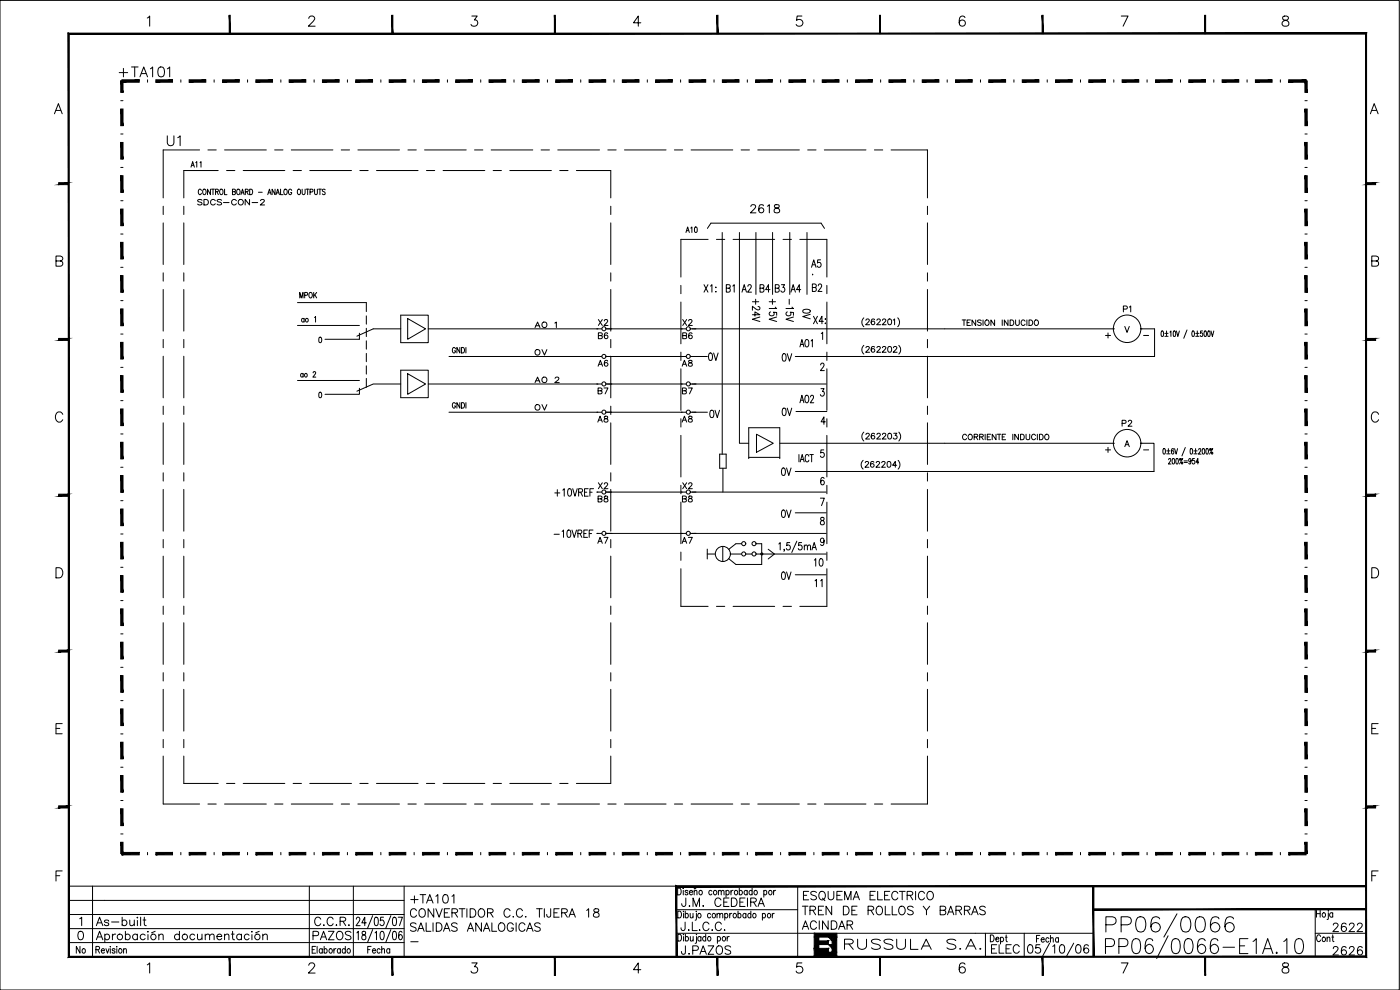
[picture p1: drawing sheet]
<svg xmlns="http://www.w3.org/2000/svg" width="420mm" height="297mm" viewBox="0 0 420 297" stroke-linecap="round" stroke-linejoin="round" font-family="sans-serif">
<!-- layer: 25 -->
<g fill="none" stroke="#000" stroke-width=".3">
<path d="M60.5 57.1a.48 .48 0 0 0-.7-.3 .48 .48 0 0 0-.3 .6v.4a.48 .48 0 0 0 .4 .6 .48 .48 0 0 0 .6-.4M61 57l.2-.2a.85 .85 0 0 1 .7 .8 .85 .85 0 0 1-.7 .8l-.4-.6zM63.2 56.8v1.6l-.9-1.6v1.6M63.5 56.8h.8M63.9 56.8v1.6M64.7 57.5l.8-.1v-.5l-.8-.1v1.6M66.2 56.8h.1a.85 .85 0 0 1 .7 .8 .85 .85 0 0 1-.7 .8 1.09 1.09 0 0 1-.1-1.6zM67.4 56.8v1.6h.7M69.8 57.5l.7-.1 .1-.5-.8-.1v1.6l.7-.1 .2-.4-.4-.4M71.2 57l.2-.2a.85 .85 0 0 1 .7 .8 .85 .85 0 0 1-.7 .8l-.4-.6zM72.3 58.4l.5-1.6 .5 1.6M73.6 57.5l.8-.1v-.5l-.8-.1v1.6"/>
<path d="M74.9 56.8a.83 .83 0 0 1 .9 .8 .83 .83 0 0 1-.9 .8zM80.3 58.4l.6-1.6 .5 1.6M82.5 56.8v1.6l-.8-1.6v1.6M82.8 58.4l.6-1.6 .5 1.6M83.1 57.9h.6M84.2 56.8v1.6h.8M85.3 57l.3-.2a.85 .85 0 0 1 .6 .8 .85 .85 0 0 1-.6 .8l-.4-.6zM87.5 57.1a.5 .5 0 0 0-.6-.3 .5 .5 0 0 0-.3 .6v.4a.51 .51 0 0 0 .5 .6 .51 .51 0 0 0 .4-.6h-.3M89.5 56.8h.1a.86 .86 0 0 1 .6 .8 .86 .86 0 0 1-.6 .8 1.09 1.09 0 0 1-.1-1.6zM90.7 56.8v1.4l.4 .2 .5-.5v-1.1M91.9 56.8h.9M92.3 56.8v1.6"/>
<path d="M93 57.6l.8-.1 .1-.6-.9-.1v1.6M94.4 56.8v1.4l.4 .2 .4-.2v-1.4M95.6 56.8h.9M96 56.8v1.6M97.6 57l-.3-.2-.6 .2 .2 .4 .6 .3v.6l-.5 .1-.3-.2M212.3 68.5l1.1-1.5h33l1 1.5M207.7 98.7h40.2M228.1 86.5l1-.2 .2-.3-.2-.5-1-.1v2.3l1.1-.3 .1-.5-.4-.4M247.1 96.4h-1.3l.9-1.5v2.2M247.6 95.7h.2zM247.7 96.9v.2zM95.8 101.2h.3a.92 .92 0 0 1 .5 .8 .92 .92 0 0 1-.5 .8l-.4-.3z"/>
<path d="M95.8 117.8a.81 .81 0 0 1 .9 .6 .81 .81 0 0 1-.5 .9l-.5-.3zM136.7 104.7a.48 .48 0 0 0-.6-.4 .48 .48 0 0 0-.3 .6v.4a.49 .49 0 0 0 .4 .6 .49 .49 0 0 0 .5-.6h-.3M138 104.3v1.6l-.9-1.6v1.6M138.5 104.3a.83 .83 0 0 1 .9 .8 .83 .83 0 0 1-.9 .8zM139.8 104.3v1.6M207.7 115.2h40.2M207.7 107h4.6M238.7 107h9.2M240.1 104.1l.6-2.2 .6 2.2M240.3 103.4h.7M241.9 102l.1-.1a1.22 1.22 0 0 1 .4 2.1l-.1 .1a1.24 1.24 0 0 1-.4-2.1zM243.4 102.3l.4-.4v2.2"/>
<path d="M246.3 109.5l.3-.5h.4l.3 .4-.2 .7-.9 1.1h1.2M246.4 116.6h.9l-.5 .9a.65 .65 0 0 1 .6 1 .65 .65 0 0 1-1.2-.1M246.5 100.1l.4-.4v2.2M136.7 121.2a.48 .48 0 0 0-.6-.4 .48 .48 0 0 0-.3 .6v.4a.49 .49 0 0 0 .4 .7 .49 .49 0 0 0 .5-.7h-.3M138 120.8v1.7l-.9-1.7v1.7M138.5 120.8a.83 .83 0 0 1 .9 .8 .83 .83 0 0 1-.9 .9zM139.8 120.8v1.7M207.7 123.7h4.6M216 136.3h1.9v4.2h-1.9zM222 133h2.7M224.7 137.2h9.3M224.7 137.6v-9.3h9.3v9.3"/>
<path d="M227 130.3l5.1 2.7-5.1 2.7zM234 133h13.9M238.9 123.5h9.3M239.8 136.4v2.2M240.2 138.6l.5-2.2 .6 2.2M240.4 137.9h.7M242.7 136.9l-.3-.5a1.26 1.26 0 0 0-.5 2.1h.6l.2-.4M243 136.4h1.1M243.6 136.4v2.2M247.2 135h-.8l-.1 1a.66 .66 0 0 1 1 0 .66 .66 0 0 1-.1 1 .66 .66 0 0 1-1-.2M247.7 126.6h-1.3l.9-1.5v2.2M168.7 159.5l.4-.5v2.2"/>
<path d="M170.4 159.1l.4-.1a1.43 1.43 0 0 1 0 2.2h-.2a1.63 1.63 0 0 1-.2-2.1zM171.7 159l.6 2.2 .7-2.2M176.3 159h-1.1v2.2h1.1M207.7 147.6h40.2M217 140.5v7.1M238.7 153.9h9.2M238.7 141.5h9.2M246.2 149.5h1.2l-.9 2.2M246.4 155.3v.7a.81 .81 0 0 1 .9 .5 .81 .81 0 0 1-.3 1 .7 .7 0 0 1-.8-.8 .7 .7 0 0 1 .9-.6l.2-.3-.1-.5zM247.3 143.6l-.5-.4a1.33 1.33 0 0 0 .1 2.3 .66 .66 0 0 0 .5-.8 .66 .66 0 0 0-.9-.5l-.2 .6M166.3 160.3h1.6M173.4 160.1l1.1-.1 .1-.3-.1-.6-1.1-.1v2.2"/>
<path d="M174 160.1l.6 1.1M175.2 160.1h.7M207.7 160h40.2M212.3 166.2h2.3M212.3 164.7v3M216.9 164v4.5M219.2 166.2h3.3M222.5 163.1h-1.6l-2.2 1.7M223.8 166.2h1.8M226.9 163.1h1.7v6.3h-7.7l-2.2-1.8M226.9 166.2h21M230.5 164.8l1.9 1.4-1.9 1.5"/>
<path d="M233.7 163.2l.4-.4v2.2M235.4 164.9h-.2h.2l-.2 .5M237 162.8h-.8l-.1 .9a.66 .66 0 0 1 1 .1 .66 .66 0 0 1-.1 .9 .66 .66 0 0 1-1-.1M238.7 172.5h9.2M239.1 162.4l-1.5 3.4M240.6 162.8h-.9l-.1 .9a.66 .66 0 0 1 1 .1 .66 .66 0 0 1-.1 .9 .66 .66 0 0 1-.9-.1M241.4 163.9l.4-.4 .4 .1 .1 1.4M241.4 163.5v1.5M242.3 163.9l.4-.4 .5 .1v1.4M243.7 165l.6-2.2 .7 2.2M243.9 164.3h.9M247.3 162.2l-.2 .5a.6 .6 0 0 1-.9-.6 .6 .6 0 0 1 1-.4l.1 .5a1.09 1.09 0 0 1-.7 1.5l-.3-.3"/>
<circle cx="216.9" cy="166.2" r="2.27"/>
<circle cx="223.2" cy="163.1" r=".61"/>
<circle cx="223.2" cy="166.2" r=".61"/>
<circle cx="226.3" cy="163.1" r=".61"/>
<circle cx="226.3" cy="166.2" r=".61"/>
</g>
<!-- layer: 2 -->
<g fill="none" stroke="#000" stroke-width=".3">
<path d="M36.2 30.2h.7M54.3 23.9v.8M64.3 23.9v.8M74.3 23.9v.8M84.3 23.9v.8M94.3 23.9v.8M104.3 23.9v.8M114.3 23.9v.8M124.3 23.9v.8M134.3 23.9v.8M144.3 23.9v.8M154.3 23.9v.8"/>
<path d="M164.3 23.9v.8M174.3 23.9v.8M184.3 23.9v.8M194.3 23.9v.8M204.3 23.9v.8M214.3 23.9v.8M224.3 23.9v.8M234.3 23.9v.8M244.3 23.9v.8M254.3 23.9v.8M264.3 23.9v.8M274.3 23.9v.8"/>
<path d="M284.3 23.9v.8M294.3 23.9v.8M304.3 23.9v.8M314.3 23.9v.8M324.3 23.9v.8M334.3 23.9v.8M344.3 23.9v.8M354.3 23.9v.8M364.3 23.9v.8M374.3 23.9v.8M384.3 23.9v.8M391.6 30.2h.7"/>
<path d="M392 23.9v.8M36.2 40.2h.7M36.2 50.2h.7M391.6 40.2h.7M391.6 50.2h.7M36.2 60.2h.7M36.2 70.2h.7M212.5 71.8h-8.2v11.3M215 71.8h2.5M216.7 69.8v66.5M220 71.8h12.5M221.9 69.8v63.2"/>
<path d="M226.9 69.8v18.5M231.9 69.8v18.5M235 71.8h2.5M237 69.8v18.5M240 71.8h8.2v11.3M242.2 69.8v18.5M391.6 60.2h.7M391.6 70.2h.7M36.2 80.2h.7M36.2 90.2h.7M182.2 98.7h22.3M204.3 85.6v2.5"/>
<path d="M204.3 90.6v12.6M247.9 98.7h86.2M248.2 90.6v12.6M259.2 95.4a1.78 1.78 0 0 0 0 2.6M259.9 96.1l.3-.4h.4l.3 .3-1.1 1.4h1.2M262.5 96l-.1-.2a.85 .85 0 0 0-1.1 .6 .85 .85 0 0 0 .7 1 .55 .55 0 0 0 .6-.5 .55 .55 0 0 0-.6-.6 .55 .55 0 0 0-.5 .5M263.2 96.1l.3-.4h.4l.3 .3-1.1 1.4h1.2M264.8 96.1l.4-.4h.3l.4 .3-1.1 1.4h1.1M266.7 95.8a.85 .85 0 0 1 1 .6 .85 .85 0 0 1-.6 1h-.2a1.1 1.1 0 0 1-.2-1.6zM268.1 96l.4-.3v1.7M269.4 95.4a1.87 1.87 0 0 1 0 2.6M288.8 96h1.1"/>
<path d="M289.3 96v1.6M290.2 96.8h.7M291.3 96h-1.1v1.6h1.1M292.8 96v1.6l-1.1-1.6v1.6M294.5 96.3l-.4-.3-.7 .3 .1 .3 .9 .4-.1 .6h-.5l-.4-.2M295 96v1.6M295.7 96.3a.71 .71 0 0 1 1 0 .71 .71 0 0 1 0 1 .71 .71 0 0 1-1 .1l-.1-.4zM298.5 96v1.6l-1.1-1.6v1.6M300.8 96v1.6M302.5 96v1.6l-1.1-1.6v1.6M303.1 96h.6a.88 .88 0 0 1 .6 .8 .88 .88 0 0 1-.6 .8h-.6zM304.8 96v1.2l.5 .4h.3l.3-.4v-1.2"/>
<path d="M307.6 96.4a.61 .61 0 0 0-.7-.4 .61 .61 0 0 0-.4 .6 .67 .67 0 0 0 .2 1 .67 .67 0 0 0 .9-.3M308.2 96v1.6M308.8 96h.6a.88 .88 0 0 1 .5 .8 .88 .88 0 0 1-.5 .8h-.6zM310.7 96.1a.77 .77 0 0 1 1 .7 .77 .77 0 0 1-1 .8l-.3-.6zM342.4 98.7h4.1v8.3h-98.6M348.6 99.4l.1-.1a.96 .96 0 0 1 0 1.7l-.3-.7zM350.1 99.3v1.4M351.1 99.6l.3-.3v1.7M352.2 99.4l.2-.1a.96 .96 0 0 1 0 1.7l-.3-.7zM353.1 99.3l.4 1.7 .4-1.7M356.2 99l-.9 2.5M357.8 99.4l.2-.1a.96 .96 0 0 1 0 1.7l-.3-.7z"/>
<path d="M359.3 99.3v1.4M360.9 99.3h-.6v.6a.49 .49 0 0 1 .7 .5 .49 .49 0 0 1-.7 .4l-.1-.1M361.5 99.4l.2-.1a1.11 1.11 0 0 1 .1 1.7l-.3-.1-.2-.6zM362.6 99.4l.2-.1a1.11 1.11 0 0 1 .1 1.7l-.3-.1-.2-.6zM363.4 99.3l.5 1.7 .4-1.7M391.6 80.2h.7M391.6 90.2h.7M36.2 100.2h.7M36.2 110.2h.7M182.2 115.2h22.3M182.2 107h22.3M204.3 110.6v12.5"/>
<path d="M248.2 105.6v2.5M248.2 110.6v12.5M259.2 103.6a1.73 1.73 0 0 0 0 2.6M259.9 104.3l.3-.3 .7 .3-.3 .5-.8 .9h1.2M262.5 104.2l-.1-.2a.85 .85 0 0 0-1.1 .6 .85 .85 0 0 0 .7 1.1 .55 .55 0 0 0 .6-.5 .55 .55 0 0 0-.6-.6 .55 .55 0 0 0-.5 .5M263.2 104.3l.3-.3 .7 .3-.3 .5-.8 .9h1.2M264.8 104.3l.4-.3 .7 .3-.3 .5-.8 .9h1.1M266.7 104h.2a.89 .89 0 0 1 .7 .8 .89 .89 0 0 1-.7 .9 1.1 1.1 0 0 1-.2-1.7zM268.1 104.3l.4-.3 .7 .3-.3 .5-.8 .9h1.1M269.7 103.6a1.82 1.82 0 0 1 0 2.6M349.6 100h1M349.6 100.9h1"/>
<path d="M358.9 100h.9M358.9 100.9h.9M391.6 100.2h.7M391.6 110.2h.7M36.2 120.2h.7M36.2 130.2h.7M182.2 123.7h22.3M204.3 130.6v12.5M247.9 133h86.2M248.2 125.6v2.5M248.2 130.6v12.5M259 138.1a1.73 1.73 0 0 0 0 2.6"/>
<path d="M259.2 129.7a1.78 1.78 0 0 0 0 2.6M259.7 138.8l.3-.3 .7 .3-.3 .5-.8 .9h1.2M259.9 130.4l.3-.4h.4l.3 .3-1.1 1.4h1.2M262.3 138.7l-.1-.2a.85 .85 0 0 0-1.1 .6 .85 .85 0 0 0 .6 1.1 .55 .55 0 0 0 .6-.5 .55 .55 0 0 0-.5-.6 .55 .55 0 0 0-.6 .5M262.5 130.2l-.1-.1a.85 .85 0 0 0-1.1 .6 .85 .85 0 0 0 .7 1 .55 .55 0 0 0 .6-.5 .55 .55 0 0 0-.6-.6 .55 .55 0 0 0-.5 .5M263 138.8l.3-.3 .7 .3-.3 .5-.8 .9h1.2M263.2 130.4l.3-.4h.4l.3 .3-1.1 1.4h1.2M264.6 138.8l.4-.3 .6 .3-1 1.4h1.1M264.8 130.4l.4-.4h.3l.4 .3-1.1 1.4h1.1M266.4 138.5h.3a.89 .89 0 0 1 .7 .8 .89 .89 0 0 1-.7 .9 1.18 1.18 0 0 1-.3-1.7zM266.7 130.1a.85 .85 0 0 1 1 .6 .85 .85 0 0 1-.6 1l-.6-.3-.1-.6zM268.2 130h1l-.6 .7a.58 .58 0 0 1 .6 .5 .58 .58 0 0 1-.5 .6 .58 .58 0 0 1-.6-.4"/>
<path d="M269.1 139.6h-1.2l.8-1.1v1.7M269.5 138.1a1.82 1.82 0 0 1 0 2.6M269.7 129.7a1.88 1.88 0 0 1 0 2.6M290.1 130.7a.61 .61 0 0 0-.7-.4 .61 .61 0 0 0-.5 .6 .67 .67 0 0 0 .3 .9 .67 .67 0 0 0 .9-.2M290.7 130.5a.77 .77 0 0 1 1.2 .5 .77 .77 0 0 1-.9 .9l-.5-.6zM292.4 131.1l.9-.1 .1-.5-1-.2v1.6M292.9 131.1l.6 .8M294 131.1l1-.1v-.6l-1-.1v1.6M294.6 131.1l.5 .8M295.7 130.3v1.6M296.3 131.1h.6M297.3 130.3h-1v1.6h1"/>
<path d="M298.9 130.3v1.6l-1.1-1.6v1.6M299.3 130.3h1.1M299.8 130.3v1.6M300.8 131.1h.6M301.8 130.3h-1v1.6h1M304 130.3v1.6M305.6 130.3v1.6l-1.1-1.6v1.6M306.3 130.3h.5a.88 .88 0 0 1 .6 .8 .88 .88 0 0 1-.6 .8h-.5zM307.9 130.3v1.2l.5 .4 .6-.2v-1.4M310.8 130.7a.61 .61 0 0 0-.7-.4 .61 .61 0 0 0-.5 .6 .67 .67 0 0 0 .3 .9 .67 .67 0 0 0 .9-.2M311.3 130.3v1.6M312 130.3h.5a.88 .88 0 0 1 .6 .8 .88 .88 0 0 1-.6 .8h-.5z"/>
<path d="M313.7 130.5a.77 .77 0 0 1 1.2 .5 .77 .77 0 0 1-.9 .9l-.5-.6zM342.4 133h3.9v8.5h-98.4M349.2 134.6h.1a1 1 0 0 1 0 1.7l-.3-.8zM350.1 135.3h1.1M350.1 136.2h1.1M350.6 134.6v1.4M350.7 138l.1-.3a.37 .37 0 0 1 .5 0 .37 .37 0 0 1 0 .5l-.7 1h.9M351.9 137.7l.2-.1a.96 .96 0 0 1 0 1.6l-.4-.7zM352.3 134.8l-.4-.2a1.05 1.05 0 0 0 .1 1.7 .5 .5 0 0 0 .3-.6 .5 .5 0 0 0-.6-.4l-.1 .4M352.5 134.6l.5 1.7 .4-1.7M353 137.7l.2-.1a.96 .96 0 0 1 0 1.6l-.3-.7zM354.2 137.6l.2 .3-.3 .2v-.5h.9l-1 1.6"/>
<path d="M354.6 138.8h.4l-.2 .4zM355.3 138.3h1.1M355.3 138.8h1.1M355.7 134.3l-1 2.5M357.3 134.6h.3a1.04 1.04 0 0 1-.1 1.7l-.3-.8zM357.5 138.1l-.2 .4a.41 .41 0 0 1-.6-.4 .41 .41 0 0 1 .7-.3l-.1 1.3-.3 .1-.2-.2M358.3 135.3h1M358.3 136.2h1M358.5 137.6h-.6v.7a.46 .46 0 0 1 .7 .4 .46 .46 0 0 1-.7 .4l-.1-.2M358.8 134.6v1.4M359.7 138.7h-.8l.6-1.1v1.6M359.7 135l.1-.4h.5v.6l-.6 1.1h.8"/>
<path d="M360.9 134.6h.3a1.04 1.04 0 0 1-.1 1.7l-.3-.8zM362 134.6h.3a1.04 1.04 0 0 1-.1 1.7l-.3-.8zM363.3 134.6l.1 .3-.3 .3v-.6h.9l-1 1.7M391.6 120.2h.7M391.6 130.2h.7M36.2 140.2h.7M36.2 150.2h.7M182.2 147.6h22.3M204.3 150.7v12.4M248.2 145.6v2.6M248.2 150.7v12.4M391.6 140.2h.7"/>
<path d="M391.6 150.2h.7M36.2 160.2h.7M36.2 170.2h.7M182.2 160h22.3M204.3 170.6v11.3h8.2M204.3 165.6v2.5M248.2 170.6v11.3h-8.2M391.6 160.2h.7M391.6 170.2h.7M36.2 180.2h.7M36.2 190.2h.7M215 181.9h2.5"/>
<path d="M220 181.9h12.5M235 181.9h2.5M391.6 180.2h.7M391.6 190.2h.7M36.2 200.2h.7M36.2 210.2h.7M391.6 200.2h.7M391.6 210.2h.7M36.2 220.2h.7M36.2 230.2h.7M391.6 220.2h.7M391.6 230.2h.7"/>
<path d="M36.2 240.2h.7M36.2 250.2h.7M36.6 255.8v.7M44.3 255.8v.7M54.3 255.8v.7M64.3 255.8v.7M74.3 255.8v.7M84.3 255.8v.7M94.3 255.8v.7M104.3 255.8v.7M114.3 255.8v.7M124.3 255.8v.7"/>
<path d="M134.3 255.8v.7M144.3 255.8v.7M154.3 255.8v.7M164.3 255.8v.7M174.3 255.8v.7M184.3 255.8v.7M194.3 255.8v.7M204.3 255.8v.7M214.3 255.8v.7M224.3 255.8v.7M234.3 255.8v.7M244.3 255.8v.7"/>
<path d="M254.3 255.8v.7M264.3 255.8v.7M274.3 255.8v.7M284.3 255.8v.7M294.3 255.8v.7M304.3 255.8v.7M314.3 255.8v.7M324.3 255.8v.7M334.3 255.8v.7M344.3 255.8v.7M354.3 255.8v.7M364.3 255.8v.7"/>
<path d="M374.3 255.8v.7M384.3 255.8v.7M391.6 240.2h.7M391.6 250.2h.7M391.6 256.1h.7M245.7 281.2v1.1M245.7 283.4v1.2"/>
<circle cx="338.3" cy="98.6" r="4.1"/>
<circle cx="338.3" cy="133" r="4.1"/>
<circle cx="363.8" cy="136" r=".25"/>
</g>
<!-- layer: 25PK -->
<g fill="none" stroke="#000" stroke-width=".3">
<path d="M59.9 45h-10.9v14.4M62.4 45h2.5M65.5 51.2h-10.3v8.2M67.4 45h12.5M68 51.2h2.5M73 51.2h12.5M82.4 45h2.5M87.4 45h12.5M88 51.2h2.5M93 51.2h12.5M102.4 45h2.5M107.4 45h12.5"/>
<path d="M108 51.2h2.5M113 51.2h12.5M122.4 45h2.5M127.4 45h12.5M128 51.2h2.5M133 51.2h12.5M142.4 45h2.5M147.4 45h12.5M148 51.2h2.5M153 51.2h12.5M162.4 45h2.5M167.4 45h12.5"/>
<path d="M168 51.2h2.5M173 51.2h10.3v8.2M182.4 45h2.5M187.4 45h12.5M202.4 45h2.5M207.4 45h12.5M222.4 45h2.5M227.4 45h12.5M242.4 45h2.5M247.4 45h12.5M262.4 45h2.5M267.4 45h10.9v14.4"/>
<path d="M49 61.9v2.5M49 66.9v12.5M55.2 61.9v2.5M55.2 66.9v12.5M183.3 61.9v2.5M183.3 66.9v12.5M278.3 61.9v2.5M278.3 66.9v12.5M49 81.9v2.5M49 86.9v12.4M55.2 81.9v2.5M55.2 86.9v12.4"/>
<path d="M183.3 81.9v2.5M183.3 86.9v12.4M278.3 81.9v2.5M278.3 86.9v12.4M49 101.8v2.5M49 106.9v12.5M55.2 101.8v2.5M55.2 106.9v12.5M183.3 106.9v12.5M278.3 101.8v2.5M278.3 106.9v12.5M49 121.9v2.5"/>
<path d="M49 126.9v12.4M55.2 121.9v2.5M55.2 126.9v12.4M183.3 121.9v2.5M183.3 126.9v12.4M278.3 121.9v2.5M278.3 126.9v12.4M49 141.8v2.5M49 146.8v12.6M55.2 141.8v2.5M55.2 146.8v12.6M183.3 141.8v2.5"/>
<path d="M183.3 146.8v12.6M278.3 141.8v2.5M278.3 146.8v12.6M49 161.9v2.5M49 166.9v12.5M55.2 161.9v2.5M55.2 166.9v12.5M183.3 166.9v12.5M278.3 161.9v2.5M278.3 166.9v12.5M49 181.8v2.5M49 186.8v12.5"/>
<path d="M55.2 181.8v2.5M55.2 186.8v12.5M183.3 181.8v2.5M183.3 186.8v12.5M278.3 181.8v2.5M278.3 186.8v12.5M49 201.8v2.5M49 206.8v12.6M55.2 201.8v2.5M55.2 206.8v12.6M183.3 201.8v2.5M183.3 206.8v12.6"/>
<path d="M278.3 201.8v2.5M278.3 206.8v12.6M49 226.9v14.3h10.9M49 221.9v2.5M55.2 221.9v2.5M55.2 226.9v8.2h10.3M68 235.1h2.5M73 235.1h12.5M88 235.1h2.5M93 235.1h12.5M108 235.1h2.5M113 235.1h12.5"/>
<path d="M128 235.1h2.5M133 235.1h12.5M148 235.1h2.5M153 235.1h12.5M168 235.1h2.5M183.3 221.9v2.5M183.3 226.9v8.2h-10.3M278.3 226.9v14.3h-10.9M278.3 221.9v2.5M62.4 241.2h2.5M67.4 241.2h12.5M82.4 241.2h2.5"/>
<path d="M87.4 241.2h12.5M102.4 241.2h2.5M107.4 241.2h12.5M122.4 241.2h2.5M127.4 241.2h12.5M142.4 241.2h2.5M147.4 241.2h12.5M162.4 241.2h2.5M167.4 241.2h12.5M182.4 241.2h2.5M187.4 241.2h12.5M202.4 241.2h2.5"/>
<path d="M207.4 241.2h12.5M222.4 241.2h2.5M227.4 241.2h12.5M242.4 241.2h2.5M247.4 241.2h12.5M262.4 241.2h2.5"/>
</g>
<!-- layer: 2 -->
<g fill="#000" stroke="#000" stroke-width=".3">
<path d="M248.6 283.4h1.1v1.2zM248.6 281.2h1.1v1.1z"/>
<path d="M36.2 32.7v5h.7zM36.2 32.7h.7v5z"/>
<path d="M36.2 24.3v3.4h.7zM36.2 24.3h.7v3.4z"/>
<path d="M56.8 23.9v.8l5-.8zM56.8 24.7l5-.8v.8z"/>
<path d="M66.8 23.9v.8l5-.8zM66.8 24.7l5-.8v.8z"/>
<path d="M76.8 23.9v.8l5-.8zM76.8 24.7l5-.8v.8z"/>
<path d="M86.8 23.9v.8l5-.8zM86.8 24.7l5-.8v.8z"/>
<path d="M96.8 23.9v.8l5-.8zM96.8 24.7l5-.8v.8z"/>
<path d="M106.8 23.9v.8l5-.8zM106.8 24.7l5-.8v.8z"/>
<path d="M116.8 23.9v.8l5-.8zM116.8 24.7l5-.8v.8z"/>
<path d="M126.8 23.9v.8l5-.8zM126.8 24.7l5-.8v.8z"/>
<path d="M136.8 23.9v.8l5-.8zM136.8 24.7l5-.8v.8z"/>
<path d="M146.8 23.9v.8l5-.8zM146.8 24.7l5-.8v.8z"/>
<path d="M156.8 23.9v.8l5-.8zM156.8 24.7l5-.8v.8z"/>
<path d="M166.8 23.9v.8l5-.8zM166.8 24.7l5-.8v.8z"/>
<path d="M176.8 23.9v.8l5-.8zM176.8 24.7l5-.8v.8z"/>
<path d="M186.8 23.9v.8l5-.8zM186.8 24.7l5-.8v.8z"/>
<path d="M196.8 23.9v.8l5-.8zM196.8 24.7l5-.8v.8z"/>
<path d="M206.8 23.9v.8l5-.8zM206.8 24.7l5-.8v.8z"/>
<path d="M216.8 23.9v.8l5-.8zM216.8 24.7l5-.8v.8z"/>
<path d="M226.8 23.9v.8l5-.8zM226.8 24.7l5-.8v.8z"/>
<path d="M236.8 23.9v.8l5-.8zM236.8 24.7l5-.8v.8z"/>
<path d="M246.8 23.9v.8l5-.8zM246.8 24.7l5-.8v.8z"/>
<path d="M256.8 23.9v.8l5-.8zM256.8 24.7l5-.8v.8z"/>
<path d="M266.8 23.9v.8l5-.8zM266.8 24.7l5-.8v.8z"/>
<path d="M276.8 23.9v.8l5-.8zM276.8 24.7l5-.8v.8z"/>
<path d="M286.8 23.9v.8l5-.8zM286.8 24.7l5-.8v.8z"/>
<path d="M296.8 23.9v.8l5-.8zM296.8 24.7l5-.8v.8z"/>
<path d="M306.8 23.9v.8l5-.8zM306.8 24.7l5-.8v.8z"/>
<path d="M316.8 23.9v.8l5-.8zM316.8 24.7l5-.8v.8z"/>
<path d="M326.8 23.9v.8l5-.8zM326.8 24.7l5-.8v.8z"/>
<path d="M336.8 23.9v.8l5-.8zM336.8 24.7l5-.8v.8z"/>
<path d="M346.8 23.9v.8l5-.8zM346.8 24.7l5-.8v.8z"/>
<path d="M356.8 23.9v.8l5-.8zM356.8 24.7l5-.8v.8z"/>
<path d="M366.8 23.9v.8l5-.8zM366.8 24.7l5-.8v.8z"/>
<path d="M376.8 23.9v.8l5-.8zM376.8 24.7l5-.8v.8z"/>
<path d="M386.8 23.9v.8l5.2-.8zM386.8 24.7l5.2-.8v.8z"/>
<path d="M391.6 24.3l.7 3.4v-3.4zM391.6 24.3l.7 3.4h-.7z"/>
<path d="M391.6 32.7l.7 5v-5zM391.6 32.7l.7 5h-.7z"/>
<path d="M36.2 52.7v5h.7zM36.2 52.7h.7v5z"/>
<path d="M36.2 42.7v5h.7zM36.2 42.7h.7v5z"/>
<path d="M391.6 42.7l.7 5v-5zM391.6 42.7l.7 5h-.7z"/>
<path d="M391.6 52.7l.7 5v-5zM391.6 52.7l.7 5h-.7z"/>
<path d="M36.2 72.7v5h.7zM36.2 72.7h.7v5z"/>
<path d="M36.2 62.7v5h.7zM36.2 62.7h.7v5z"/>
<path d="M391.6 62.7l.7 5v-5zM391.6 62.7l.7 5h-.7z"/>
<path d="M391.6 72.7l.7 5v-5zM391.6 72.7l.7 5h-.7z"/>
<path d="M36.2 92.7v5h.7zM36.2 92.7h.7v5z"/>
<path d="M36.2 82.7v5h.7zM36.2 82.7h.7v5z"/>
<path d="M391.6 82.7l.7 5v-5zM391.6 82.7l.7 5h-.7z"/>
<path d="M391.6 92.7l.7 5v-5zM391.6 92.7l.7 5h-.7z"/>
<path d="M36.2 112.7v5h.7zM36.2 112.7h.7v5z"/>
<path d="M36.2 102.7v5h.7zM36.2 102.7h.7v5z"/>
<path d="M391.6 102.7l.7 5v-5zM391.6 102.7l.7 5h-.7z"/>
<path d="M391.6 112.7l.7 5v-5zM391.6 112.7l.7 5h-.7z"/>
<path d="M36.2 132.7v5h.7zM36.2 132.7h.7v5z"/>
<path d="M36.2 122.7v5h.7zM36.2 122.7h.7v5z"/>
<path d="M391.6 122.7l.7 5v-5zM391.6 122.7l.7 5h-.7z"/>
<path d="M391.6 132.7l.7 5v-5zM391.6 132.7l.7 5h-.7z"/>
<path d="M36.2 152.7v5h.7zM36.2 152.7h.7v5z"/>
<path d="M36.2 142.7v5h.7zM36.2 142.7h.7v5z"/>
<path d="M391.6 142.7l.7 5v-5zM391.6 142.7l.7 5h-.7z"/>
<path d="M391.6 152.7l.7 5v-5zM391.6 152.7l.7 5h-.7z"/>
<path d="M36.2 172.7v5h.7zM36.2 172.7h.7v5z"/>
<path d="M36.2 162.7v5h.7zM36.2 162.7h.7v5z"/>
<path d="M391.6 162.7l.7 5v-5zM391.6 162.7l.7 5h-.7z"/>
<path d="M391.6 172.7l.7 5v-5zM391.6 172.7l.7 5h-.7z"/>
<path d="M36.2 192.7v5h.7zM36.2 192.7h.7v5z"/>
<path d="M36.2 182.7v5h.7zM36.2 182.7h.7v5z"/>
<path d="M391.6 182.7l.7 5v-5zM391.6 182.7l.7 5h-.7z"/>
<path d="M391.6 192.7l.7 5v-5zM391.6 192.7l.7 5h-.7z"/>
<path d="M36.2 212.7v5h.7zM36.2 212.7h.7v5z"/>
<path d="M36.2 202.7v5h.7zM36.2 202.7h.7v5z"/>
<path d="M391.6 202.7l.7 5v-5zM391.6 202.7l.7 5h-.7z"/>
<path d="M391.6 212.7l.7 5v-5zM391.6 212.7l.7 5h-.7z"/>
<path d="M36.2 232.7v5h.7zM36.2 232.7h.7v5z"/>
<path d="M36.2 222.7v5h.7zM36.2 222.7h.7v5z"/>
<path d="M391.6 222.7l.7 5v-5zM391.6 222.7l.7 5h-.7z"/>
<path d="M391.6 232.7l.7 5v-5zM391.6 232.7l.7 5h-.7z"/>
<path d="M36.2 252.7v3.4h.7zM36.2 252.7h.7v3.4z"/>
<path d="M36.2 242.7v5h.7zM36.2 242.7h.7v5z"/>
<path d="M36.6 256.5h5.2v-.7zM36.6 255.8h5.2l-5.2 .7z"/>
<path d="M46.8 256.5h5v-.7zM46.8 255.8h5l-5 .7z"/>
<path d="M56.8 256.5h5v-.7zM56.8 255.8h5l-5 .7z"/>
<path d="M66.8 256.5h5v-.7zM66.8 255.8h5l-5 .7z"/>
<path d="M76.8 256.5h5v-.7zM76.8 255.8h5l-5 .7z"/>
<path d="M86.8 256.5h5v-.7zM86.8 255.8h5l-5 .7z"/>
<path d="M96.8 256.5h5v-.7zM96.8 255.8h5l-5 .7z"/>
<path d="M106.8 256.5h5v-.7zM106.8 255.8h5l-5 .7z"/>
<path d="M116.8 256.5h5v-.7zM116.8 255.8h5l-5 .7z"/>
<path d="M126.8 256.5h5v-.7zM126.8 255.8h5l-5 .7z"/>
<path d="M136.8 256.5h5v-.7zM136.8 255.8h5l-5 .7z"/>
<path d="M146.8 256.5h5v-.7zM146.8 255.8h5l-5 .7z"/>
<path d="M156.8 256.5h5v-.7zM156.8 255.8h5l-5 .7z"/>
<path d="M166.8 256.5h5v-.7zM166.8 255.8h5l-5 .7z"/>
<path d="M176.8 256.5h5v-.7zM176.8 255.8h5l-5 .7z"/>
<path d="M186.8 256.5h5v-.7zM186.8 255.8h5l-5 .7z"/>
<path d="M196.8 256.5h5v-.7zM196.8 255.8h5l-5 .7z"/>
<path d="M206.8 256.5h5v-.7zM206.8 255.8h5l-5 .7z"/>
<path d="M216.8 256.5h5v-.7zM216.8 255.8h5l-5 .7z"/>
<path d="M226.8 256.5h5v-.7zM226.8 255.8h5l-5 .7z"/>
<path d="M236.8 256.5h5v-.7zM236.8 255.8h5l-5 .7z"/>
<path d="M246.8 256.5h5v-.7zM246.8 255.8h5l-5 .7z"/>
<path d="M256.8 256.5h5v-.7zM256.8 255.8h5l-5 .7z"/>
<path d="M266.8 256.5h5v-.7zM266.8 255.8h5l-5 .7z"/>
<path d="M276.8 256.5h5v-.7zM276.8 255.8h5l-5 .7z"/>
<path d="M286.8 256.5h5v-.7zM286.8 255.8h5l-5 .7z"/>
<path d="M296.8 256.5h5v-.7zM296.8 255.8h5l-5 .7z"/>
<path d="M306.8 256.5h5v-.7zM306.8 255.8h5l-5 .7z"/>
<path d="M316.8 256.5h5v-.7zM316.8 255.8h5l-5 .7z"/>
<path d="M326.8 256.5h5v-.7zM326.8 255.8h5l-5 .7z"/>
<path d="M336.8 256.5h5v-.7zM336.8 255.8h5l-5 .7z"/>
<path d="M346.8 256.5h5v-.7zM346.8 255.8h5l-5 .7z"/>
<path d="M356.8 256.5h5v-.7zM356.8 255.8h5l-5 .7z"/>
<path d="M366.8 256.5h5v-.7zM366.8 255.8h5l-5 .7z"/>
<path d="M376.8 256.5h5v-.7zM376.8 255.8h5l-5 .7z"/>
<path d="M386.8 256.5h5.2v-.7zM386.8 255.8h5.2l-5.2 .7z"/>
<path d="M391.6 242.7l.7 5v-5zM391.6 242.7l.7 5h-.7z"/>
<path d="M391.6 252.7l.7 3.4v-3.4zM391.6 252.7l.7 3.4h-.7z"/>
<path d="M245.7 281.2l-1.4 3.4h1.4zM244.3 281.2h1.4l-1.4 3.4z"/>
<path d="M245.7 282.3v1.1l2.9-1.1zM245.7 283.4l2.9-1.1v1.1z"/>
<path d="M244.3 286.8l4.3-2.2v2.2zM244.3 284.6v2.2l4.3-2.2z"/>
<path d="M249.7 281.2v4.5l1.4-4.5zM251.1 281.2v4.5h-1.4z"/>
<path d="M248.6 285.7l2.5 1.1v-1.1zM248.6 285.7l2.5 1.1h-2.5z"/>
</g>
<!-- layer: 35 -->
<g fill="none" stroke="#000" stroke-width=".3">
<path d="M89.3 90.8h20.6M89.3 97.6h18.6M107.9 100v1.8h-10.4M120.3 94.6h8.2v8.2h-8.2zM120.3 98.7h-8.3l-4.9 2.2M122.3 95.6l5.4 3.1-5.4 3.1zM128.5 98.7h50.7M89.3 114.2h18.6M107.9 116.5v1.8h-10.4M120.3 111.1h8.2v8.2h-8.2zM120.3 115.2h-8.3l-4.9 2.2M122.3 112.1l5.4 3.1-5.4 3.1z"/>
<path d="M128.5 115.2h50.7M134.7 107h44.5M134.7 123.7h44.5"/>
<circle cx="228.6" cy="166.2" r=".32"/>
</g>
<!-- layer: 25KT -->
<path d="M109.9 90.8v2.7M109.9 94.8v2.5M109.9 98.5v2.5M109.9 102.3v2.5M109.9 106v2.5M109.9 109.8v2.5M109.9 113.5v2.7" fill="none" stroke="#000" stroke-width=".3"/>
<!-- layer: NODE -->
<path d="M342.4 98.7h.1M342.4 133h.1" fill="none" stroke="#000" stroke-width=".3"/>
<!-- layer: 9 -->
<path d="M337.6 97.9l.6 1.8 .7-1.8M337.6 134l.6-1.8 .7 1.8M337.8 133.4h.9" fill="none" stroke="#000" stroke-width=".3"/>
<!-- layer: 1 -->
<g fill="none" stroke="#000" stroke-width=".3">
<path d="M44.2 5.4l.7-.6v3.1M92.7 5.5l.6-.7 .8 .2a.66 .66 0 0 1 .2 1l-1.8 1.9h2.1M141.6 4.8h1.6l-.8 1.2a.97 .97 0 0 1 1 1.1 .97 .97 0 0 1-1.3 .8l-.5-.2-.2-.4M192.3 6.8h-2.2l1.5-2v3.1M240.7 4.8h-1.5l-.1 1.3a1.09 1.09 0 0 1 1.6 0 1.09 1.09 0 0 1-.2 1.6 1.09 1.09 0 0 1-1.6-.4M289.6 5.3a.86 .86 0 0 0-1.3-.3 2.39 2.39 0 0 0 0 2.7 .94 .94 0 0 0 1.4-.4 .94 .94 0 0 0-.7-1.3 .94 .94 0 0 0-1.1 .8M336.5 4.8h2l-1.4 3.1M385.1 5a.64 .64 0 0 0 .3 1 1.11 1.11 0 0 1 1.1 .3 1.11 1.11 0 0 1 .2 1.3 1.09 1.09 0 0 1-1.2 .3 1.09 1.09 0 0 1-.7-1.1 2.03 2.03 0 0 1 1.7-1l.2-.5a1.11 1.11 0 0 0-1.6-.3zM16.3 34.1l1.2-3 1.2 3M16.8 33.1h1.4M411.3 34.1l1.1-3 1.2 3M411.7 33.1h1.4"/>
<path d="M16.8 78.3h1.3a.8 .8 0 0 0 .7-.9l-.7-.6h-1.3v3.1h1.3a.79 .79 0 0 0 .7-.6 .79 .79 0 0 0-.3-.9l-.4-.1M411.7 78.3l1.7-.2 .3-.4-.1-.6-.6-.3h-1.3v3.1l1.7-.2a.79 .79 0 0 0 .3-.8 .79 .79 0 0 0-.7-.6M18.8 124.3a1.14 1.14 0 0 0-1.2-.7 1.14 1.14 0 0 0-1 1.1 1.34 1.34 0 0 0 .3 1.5 1.34 1.34 0 0 0 1.5 .3l.4-.6M413.7 124.3a1.11 1.11 0 0 0-1.2-.7 1.11 1.11 0 0 0-.9 1.1 1.34 1.34 0 0 0 .3 1.5 1.34 1.34 0 0 0 1.4 .3l.4-.6M16.8 170.3h1a1.63 1.63 0 0 1 1.1 1.6 1.63 1.63 0 0 1-1.1 1.5h-1zM411.7 170.3h1a1.63 1.63 0 0 1 1.1 1.6 1.63 1.63 0 0 1-1.1 1.5h-1zM16.8 218.6h1.1M18.7 217.1h-1.9v3.1h1.9M411.7 218.6h1.2M413.6 217.1h-1.9v3.1h1.9M16.8 262.7h1.1M18.7 261.3h-1.9v3.1"/>
<path d="M20.7 270.2h100.6M20.7 274.4h100.6M20.7 278.6h100.6M20.8 265.9h182.2M27.8 265.9v21.1M92.8 265.9v21.1M106 265.9v21.1M121.3 265.9v21.1M203 273h36.4M203.4 273.4a1.1 1.1 0 0 1 1.1 .6 1.1 1.1 0 0 1-.3 1.3l-.8 .1zM205.1 274.1v1.3M205.7 274.3l.1-.2a.61 .61 0 0 1 .8 .6 .61 .61 0 0 1-.8 .6l-.1-.2"/>
<path d="M205.7 273.4v2M207.1 274.1l.1 1.2 .4 .1 .4-.4M208 274.1v1.3M209 274.1v1.6l-.4 .4M213.3 274.3l-.2-.2a.61 .61 0 0 0-.8 .6 .61 .61 0 0 0 .8 .6l.2-.2M215.2 274.4l.4-.3h.4v1.3M215.2 274.1v1.3M216 274.4l.5-.3h.3l.1 1.3M217.5 274.3l.2-.2a.61 .61 0 0 1 .7 .6 .61 .61 0 0 1-.7 .6l-.2-.2M217.5 274.1v2M219 274.1v1.3M221.5 274.3l.1-.2a.61 .61 0 0 1 .8 .6 .61 .61 0 0 1-.8 .6l-.1-.2"/>
<path d="M221.5 273.4v2M223.9 274.3l-.2-.2a.62 .62 0 0 0-.8 .6 .62 .62 0 0 0 .8 .6l.2-.2M223.9 274.1v1.3M225.3 274.3l-.1-.2a.61 .61 0 0 0-.8 .6 .61 .61 0 0 0 .8 .6l.1-.2M225.3 273.4v2M228.8 274.3l.2-.2a.61 .61 0 0 1 .7 .6 .61 .61 0 0 1-.7 .6l-.2-.2M228.8 274.1v2M231.8 274.1v1.3M232.8 267.2h-.4l-.2 .5M239.4 265.9v21.1M394.7 272.8v14.2M395.1 273.2v2"/>
<path d="M395.1 274.1h1.1M396.2 273.2v2M398.7 273.2v.2zM398.7 273.8l-.1 2-.3 .1M400 274.1l-.2-.1a.61 .61 0 0 0-.8 .5 .61 .61 0 0 0 .8 .6l.2-.2M400 273.8v1.4M411.7 262.7h1.2M413.6 261.3h-1.9v3.1M20.7 282.8h100.6M28.8 284.9l.9-.1 .2-.2-.2-.6h-.9v2M29.3 284.9l.6 1.1M30.4 285.2h.9l-.1-.5a.62 .62 0 0 0-.8 .6 .62 .62 0 0 0 .8 .6l.1-.2"/>
<path d="M31.8 284.6l.5 1.4 .4-1.4M33.1 284v.2zM33.1 284.6v1.4M34.5 284.9l-.3-.3-.5 .3 .8 .5v.5l-.5 .1-.3-.3M35.1 284v.2zM35.1 284.6v1.4M37.1 285l.4-.4 .3 .1 .1 1.3M37.1 284.6v1.4M44.2 289.5l.7-.6v3.1M92.7 289.6l.6-.7 .8 .1a.67 .67 0 0 1 .2 1.1l-1.8 1.9h2.1M94.7 284h-1v2h1M95.2 284v2"/>
<path d="M96.7 284.9l-.1-.2a.61 .61 0 0 0-.8 .6 .61 .61 0 0 0 .8 .6l.1-.2M96.7 284.6v1.4M97.3 284.9l.1-.2a.61 .61 0 0 1 .8 .6 .61 .61 0 0 1-.8 .6l-.1-.2M97.3 284v2M100.2 284.6v1.4M102.2 284.9l-.2-.2a.61 .61 0 0 0-.8 .6 .61 .61 0 0 0 .8 .6l.2-.2M102.2 284.6v1.4M103.6 284.9l-.1-.2a.61 .61 0 0 0-.8 .6 .61 .61 0 0 0 .8 .6l.1-.2M103.6 284v2M110.4 284.9h.6M111.4 284h-1v2M111.8 285.2h.9l-.2-.5a.61 .61 0 0 0-.7 .6 .61 .61 0 0 0 .7 .6l.2-.2"/>
<path d="M114.1 284.9l-.2-.2a.61 .61 0 0 0-.7 .6 .61 .61 0 0 0 .7 .6l.2-.2M114.6 285l.3-.4 .4 .1 .1 1.3M114.6 284v2M117 284.9l-.2-.2a.61 .61 0 0 0-.8 .6 .61 .61 0 0 0 .8 .6l.2-.2M117 284.6v1.4M141.6 288.9h1.6l-.8 1.2a.99 .99 0 0 1 1 1.1 .99 .99 0 0 1-1.3 .8l-.5-.2-.2-.4M192.3 290.9h-2.2l1.5-2v3.1M203 280h125.1M203.5 280.3a1.08 1.08 0 0 1 1.1 .7 1.08 1.08 0 0 1-.4 1.3h-.7zM205.1 280.3v.2zM205.7 280.3v2M209 280.3v.2z"/>
<path d="M211.8 280.3v2M240.7 288.9h-1.5l-.1 1.3a1.08 1.08 0 0 1 1.6 0 1.08 1.08 0 0 1-.2 1.6 1.08 1.08 0 0 1-1.6-.4M289.6 289.3a.94 .94 0 0 0-1.3-.3 2.47 2.47 0 0 0 0 2.8 .94 .94 0 0 0 1.4-.4 .94 .94 0 0 0-.7-1.3 .94 .94 0 0 0-1.1 .8M297.2 280.5a1.08 1.08 0 0 1 1.1 .7 1.08 1.08 0 0 1-.3 1.2l-.8 .2zM302 280.5v1.7l.3 .4M307.4 280v7M311.1 281.6h.6M312.1 280.7h-1v2M312.5 281.9h.9l-.1-.5a.62 .62 0 0 0-.8 .6 .62 .62 0 0 0 .8 .6l.1-.2M314.8 281.6l-.2-.2a.61 .61 0 0 0-.7 .6 .61 .61 0 0 0 .7 .6l.2-.2M315.3 281.7l.3-.4 .4 .1 .1 1.3M315.3 280.7v2"/>
<path d="M317.7 281.6l-.2-.2a.61 .61 0 0 0-.8 .6 .61 .61 0 0 0 .8 .6l.2-.2M317.7 281.3v1.4M336.5 288.9h2l-1.4 3.1M385.1 289a.63 .63 0 0 0 .3 1.1 1.25 1.25 0 0 1 1.4 1.3 1.06 1.06 0 0 1-1.2 .6 1.06 1.06 0 0 1-.8-1.1 1.83 1.83 0 0 1 1.7-1l.2-.6a1.21 1.21 0 0 0-1.6-.3zM394.7 280h15.3"/>
<circle cx="209.9" cy="274.7" r=".62"/>
<circle cx="214.2" cy="274.7" r=".63"/>
<circle cx="220.5" cy="274.7" r=".62"/>
<circle cx="226.4" cy="274.7" r=".62"/>
<circle cx="230.8" cy="274.7" r=".62"/>
<circle cx="397.3" cy="274.5" r=".62"/>
<circle cx="36.1" cy="285.2" r=".62"/>
<circle cx="99.2" cy="285.2" r=".62"/>
<circle cx="104.6" cy="285.2" r=".62"/>
</g>
<g fill="#000" stroke="#000" stroke-width=".3">
<path d="M68.8 4.6v5.5h.3zM68.8 4.6h.3v5.5z"/>
<path d="M117.6 4.6v5.5h.3zM117.6 4.6h.3v5.5z"/>
<path d="M166.4 4.6v5.5h.3zM166.4 4.6h.3v5.5z"/>
<path d="M215.1 4.6v5.5h.4zM215.1 4.6h.4v5.5z"/>
<path d="M263.9 4.6v5.5h.3zM263.9 4.6h.3v5.5z"/>
<path d="M312.8 4.6v5.5h.3zM312.8 4.6h.3v5.5z"/>
<path d="M361.5 4.6v5.5h.3zM361.5 4.6h.3v5.5z"/>
<path d="M17.6 54.8v.6l2.9-.6zM17.6 55.4l2.9-.6v.6z"/>
<path d="M410 54.8v.6l2.8-.6zM410 55.4l2.8-.6v.6z"/>
<path d="M17.6 101.5v.6l2.9-.6zM17.6 102.1l2.9-.6v.6z"/>
<path d="M410 101.5v.6l2.8-.6zM410 102.1l2.8-.6v.6z"/>
<path d="M17.6 148.3v.6l2.9-.6zM17.6 148.9l2.9-.6v.6z"/>
<path d="M410 148.3v.6l2.8-.6zM410 148.9l2.8-.6v.6z"/>
<path d="M17.6 195.1v.6l2.9-.6zM17.6 195.7l2.9-.6v.6z"/>
<path d="M410 195.1v.6l2.8-.6zM410 195.7l2.8-.6v.6z"/>
<path d="M17.6 241.8v.6l2.9-.6zM17.6 242.4l2.9-.6v.6z"/>
<path d="M410 241.8v.6l2.8-.6zM410 242.4l2.8-.6v.6z"/>
<path d="M328.1 272.7v.3l81.9-.3zM328.1 273l81.9-.3v.3z"/>
<path d="M328 265.9l.3 21.1v-21.1zM328 265.9l.3 21.1h-.3z"/>
<path d="M203.2 266.1h206.8v-.3zM202.9 265.8h207.1l-206.8 .3zM202.9 265.8l.3 21.2v-20.9zM202.9 265.8l.3 21.2h-.3z"/>
<path d="M20.5 9.9v277.3l.3-.3zM20.5 9.9l.3 .3v276.7zM20.5 9.9l.3 .3 389.3-.3zM20.8 10.2l389.3-.3-.3 .3zM410.1 9.9l-.3 .3 .3 277zM409.8 10.2l.3 277-.3-.3zM20.5 287.2h389.6l-.3-.3zM20.5 287.2l.3-.3h389z"/>
<path d="M68.8 287.1v5.5h.3zM68.8 287.1h.3v5.5z"/>
<path d="M117.6 287.1v5.5h.3zM117.6 287.1h.3v5.5z"/>
<path d="M166.4 287.1v5.5h.3zM166.4 287.1h.3v5.5z"/>
<path d="M215.1 287.1v5.5h.4zM215.1 287.1h.4v5.5z"/>
<path d="M263.9 287.1v5.5h.3zM263.9 287.1h.3v5.5z"/>
<path d="M312.8 287.1v5.5h.3zM312.8 287.1h.3v5.5z"/>
<path d="M361.5 287.1v5.5h.3zM361.5 287.1h.3v5.5z"/>
</g>
<!-- layer: 10 -->
<g fill="none" stroke="#000" stroke-width=".3">
<path d="M23.7 279.6a.84 .84 0 0 1 1.2 .3 1.31 1.31 0 0 1-.8 2.1 1.65 1.65 0 0 1-.4-2.4zM23.9 275.7l.6-.5v2.5M37.6 279.4v2.6M53.8 279.4v2.6M69.8 279.4v2.1l.1 .3 .5 .2M75.6 279.4v.3zM77.8 279.4l-1.1 .5M106.9 275.8l.1-.4a.57 .57 0 0 1 .8-.1 .57 .57 0 0 1 .1 .9l-1.1 1.5h1.3M108.8 279.6v.7a.93 .93 0 0 1 .9 .6 .93 .93 0 0 1-.3 1.1 .79 .79 0 0 1-.9-.9 .79 .79 0 0 1 1-.7l.1-.1a.54 .54 0 0 0-.2-.9zM109.9 276.9h-1.3l.9-1.7v2.5M111.8 274.7l-1.5 3.9M111.8 278.9l-1.5 3.9"/>
<path d="M112.6 275.3l.4-.1a1.72 1.72 0 0 1 0 2.5h-.2a2.08 2.08 0 0 1-.2-2.4zM112.6 279.9l.4-.5v2.6M114.3 279.6l.5-.2a1.72 1.72 0 0 1 0 2.6h-.2a1.92 1.92 0 0 1-.3-2.4zM115.1 275.2h-.8l-.2 1.1a.74 .74 0 0 1 1 .1 .74 .74 0 0 1 0 1 .74 .74 0 0 1-1 .1l-.1-.2M117.3 274.7l-1.6 3.9M117.3 278.9l-1.6 3.9M118 275.3l.4-.1a1.72 1.72 0 0 1 0 2.5h-.1a2.08 2.08 0 0 1-.3-2.4zM118 279.6l.4-.2a1.72 1.72 0 0 1 0 2.6h-.1a2.08 2.08 0 0 1-.3-2.4zM119.5 275.2h1.3l-.9 2.5M120.6 279.8l-.5-.4a1.62 1.62 0 0 0 .1 2.6 .74 .74 0 0 0 .6-.9 .74 .74 0 0 0-.9-.6l-.3 .6M205.6 276.7l-.1 2.3-.4 .2-.5-.1-.2-.7M206.6 279.1h.2z"/>
<path d="M207.8 276.7v2.5h1.5M209.8 279.1h.3zM212.8 277.3a.94 .94 0 0 0-1.1-.6 .94 .94 0 0 0-.8 1 1.06 1.06 0 0 0 .4 1.3 1.06 1.06 0 0 0 1.3-.1l.2-.3M213.6 279.1h.2zM216.5 277.3a.94 .94 0 0 0-1.1-.6 .94 .94 0 0 0-.7 1 1.06 1.06 0 0 0 .3 1.3 1.06 1.06 0 0 0 1.4-.1l.1-.3M217.3 279.1h.3zM28.9 282l1-2.6 1 2.6M29.3 281.1h1.2M31.5 280.6a.81 .81 0 0 1 1.1-.1 .81 .81 0 0 1 0 1.2 .81 .81 0 0 1-1.1-.1M31.5 280.3v2.5M33.7 280.3v1.7M37.6 280.6a.81 .81 0 0 1 1.2-.1 .81 .81 0 0 1 0 1.2 .81 .81 0 0 1-1.2-.1"/>
<path d="M41.2 280.6a.81 .81 0 0 0-1.2-.1 .81 .81 0 0 0 0 1.2 .81 .81 0 0 0 1.2-.1M41.2 280.3v1.7M43.6 280.6a.82 .82 0 0 0-1.3-.1 .82 .82 0 0 0 0 1.2 .82 .82 0 0 0 1.3-.1M44.4 280.4v1.6M47.7 280.7l.6-.4 .6 .1 .1 1.6M47.7 280.3v1.7M53.8 280.6a.82 .82 0 0 0-1.2-.1 .82 .82 0 0 0 0 1.2 .82 .82 0 0 0 1.2-.1M58.4 280.6a.81 .81 0 0 0-1.2-.1 .81 .81 0 0 0 0 1.2 .81 .81 0 0 0 1.2-.1M59.3 280.3l.1 1.5 .6 .2 .6-.5M60.6 280.3v1.7M61.6 280.7l.6-.4 .6 .1 .1 1.6M61.6 280.3v1.7"/>
<path d="M62.9 280.7l.6-.4 .6 .1 .2 1.6M65.1 281h1.4a.78 .78 0 0 0-1-.7 .78 .78 0 0 0-.3 1.3 .77 .77 0 0 0 1.3 0M67.4 280.7l.6-.4 .6 .1 .1 1.6M67.4 280.3v1.7M69.4 280.3h.9M72.5 280.6a.81 .81 0 0 0-1.2-.1 .81 .81 0 0 0 0 1.2 .81 .81 0 0 0 1.2-.1M72.5 280.3v1.7M74.8 280.6a.81 .81 0 0 0-1.2-.1 .81 .81 0 0 0 0 1.2 .81 .81 0 0 0 1.2-.1M75.6 280.4v1.6M78.9 280.7l.6-.4 .6 .1 .1 1.6M78.9 280.3v1.7M308.7 283.6a.75 .75 0 0 1 1.2 .4 1.26 1.26 0 0 1-.8 2 1.61 1.61 0 0 1-.4-2.4z"/>
<path d="M312.1 283.4h-1.2l-.1 1.2a.88 .88 0 0 1 1.3 0 .88 .88 0 0 1-.1 1.3 .88 .88 0 0 1-1.3-.4M315 283l-2.1 3.8M315.9 284l.6-.6v2.6M318.3 283.6a.78 .78 0 0 1 1.1 .4v1.5a.75 .75 0 0 1-.7 .5 .75 .75 0 0 1-.6-.5 2.19 2.19 0 0 1 .2-1.9zM322.2 283l-2.1 3.8M323.2 283.6a.75 .75 0 0 1 1.1 .4 1.26 1.26 0 0 1-.8 2 1.61 1.61 0 0 1-.3-2.4zM326.6 283.8a.7 .7 0 0 0-1-.2 1.49 1.49 0 0 0 .5 2.4 .76 .76 0 0 0 .7-.8 .76 .76 0 0 0-.8-.7 .76 .76 0 0 0-.8 .6M331.8 284h1.7a1.2 1.2 0 0 0 1-1.2 1.2 1.2 0 0 0-1-1.2h-1.7v4.5M335.8 284h1.7a1.2 1.2 0 0 0 1-1.2 1.2 1.2 0 0 0-1-1.2h-1.7v4.5M340.2 281.8a1.24 1.24 0 0 1 1.9 .7 4.3 4.3 0 0 1-.3 3.4 1.28 1.28 0 0 1-2-.6 4.2 4.2 0 0 1 .4-3.5zM345.9 282.3a1.1 1.1 0 0 0-1.6-.5 3.7 3.7 0 0 0 0 4.1 1.31 1.31 0 0 0 1.9-1.2 1.31 1.31 0 0 0-1.9-1.1l-.6 1M350.6 280.8l-3.5 6.8"/>
<path d="M352.1 281.8a1.28 1.28 0 0 1 1.9 .7 4.1 4.1 0 0 1-.4 3.4 1.24 1.24 0 0 1-1.9-.6 4.4 4.4 0 0 1 .4-3.5zM355.9 281.8a1.24 1.24 0 0 1 1.9 .7 3.9 3.9 0 0 1-.3 3.4 1.23 1.23 0 0 1-1.9-.6 3.9 3.9 0 0 1 .3-3.5zM361.7 282.3a1.13 1.13 0 0 0-1.7-.5 3.7 3.7 0 0 0 0 4.1 1.31 1.31 0 0 0 1.9-1.2 1.31 1.31 0 0 0-1.9-1.1l-.6 1M365.5 282.3a1.13 1.13 0 0 0-1.7-.5 4 4 0 0 0 0 4.1 1.32 1.32 0 0 0 1.9-1.2 1.32 1.32 0 0 0-1.9-1.1l-.6 1M374.5 281.6h-2.5v4.5h2.5M376 282.5l1-.9v4.5M378.9 286.1l1.5-4.5 1.6 4.5M379.5 284.6h1.9M382.9 285.9l.3-.2 .1 .2-.1 .2zM385.3 282.5l.9-.9v4.5M389.1 281.8a1.23 1.23 0 0 1 1.9 .7 3.9 3.9 0 0 1-.4 3.4 1.24 1.24 0 0 1-1.9-.6 4.4 4.4 0 0 1 .4-3.5z"/>
<circle cx="36" cy="281.1" r=".84"/>
<circle cx="46" cy="281.1" r=".83"/>
<circle cx="55.5" cy="281.1" r=".83"/>
<circle cx="77.3" cy="281.1" r=".84"/>
</g>
<!-- layer: DIBUJO -->
<path d="M0 .1h419.9v296.9h-419.9z" fill="none" stroke="#000" stroke-width=".3"/>
<text font-size="11" x="330.6" y="282.2">PP06/0066</text>
<g font-size="6.6">
<text x="34.6" y="24.3">+TA101</text>
<text x="252.2" y="286.1">RUSSULA S.A.</text>
</g>
<g font-size="6.2">
<text x="49" y="44.8">U1</text>
<text x="122.1" y="272.3">+TA101</text>
<text x="239.5" y="275.9">TREN DE ROLLOS Y BARRAS</text>
<text x="239.9" y="271.6">ESQUEMA ELECTRICO</text>
<text x="122.1" y="280.8">SALIDAS ANALOGICAS</text>
<text x="122.1" y="276.6">CONVERTIDOR C.C. TIJERA 18</text>
</g>
<g font-size="5.7">
<text x="224" y="65.3">2618</text>
<text x="242.4" y="81.5">A5</text>
<text x="239.2" y="97.7" transform="rotate(-90 239.2 97.7)">-15V</text>
<text x="244.1" y="97" transform="rotate(-90 244.1 97)">0V</text>
<text x="233.5" y="109.7">0V</text>
<text x="211.7" y="126.6">0V</text>
<text x="233.2" y="143.9">0V</text>
<text x="233.2" y="156.6">0V</text>
<text x="203.2" y="273">J.M. CEDEIRA</text>
<text x="27.5" y="279">As-built</text>
<text x="93.1" y="279">C.C.R.</text>
<text x="239.5" y="280.1">ACINDAR</text>
<text x="398.6" y="280.8">2622</text>
<text x="92.8" y="283.3">PAZOS</text>
<text x="203.2" y="287.5">J.PAZOS</text>
<text x="296.3" y="287.2">ELEC</text>
<text x="398.6" y="287.9">2626</text>
</g>
<g font-size="5.3">
<text x="209.9" y="88.9">X1:</text>
<text x="216.6" y="88.9">B1</text>
<text x="221.5" y="88.9">A2</text>
<text x="231.4" y="88.9">B3</text>
<text x="236" y="88.9">A4</text>
<text x="242.7" y="88.5">B2</text>
<text x="229" y="97.7" transform="rotate(-90 229 97.7)">+24V</text>
<text x="233.9" y="97.7" transform="rotate(-90 233.9 97.7)">+15V</text>
<text x="211.3" y="109.4">0V</text>
<text x="233.5" y="125.9">0V</text>
<text x="238.8" y="122.1">AO2</text>
<text x="165.1" y="149.9">+10VREF</text>
<text x="243.1" y="171.1">10</text>
<text x="233.2" y="175">0V</text>
<text x="247.6" y="177.4" transform="rotate(-90 247.6 177.4)">11</text>
<text x="21.5" y="287.2">No</text>
</g>
<g font-size="4.9">
<text x="56.1" y="51.5">A11</text>
<text x="58.2" y="62.8">SDCS-CON-2</text>
<text x="88.9" y="90.7">MPOK</text>
<text x="335.8" y="94.9">P1</text>
<text x="159.5" y="99.5">AO 1</text>
<text x="178.5" y="98.8">X2</text>
<text x="203.6" y="98.8">X2</text>
<text x="178.5" y="103">B6</text>
<text x="203.6" y="103">B6</text>
<text x="178.2" y="111.1">A6</text>
<text x="203.6" y="111.1">A8</text>
<text x="159.5" y="116.1">AO 2</text>
<text x="178.2" y="119.2">B7</text>
<text x="203.6" y="119.2">B7</text>
<text x="178.2" y="127.7">A8</text>
<text x="203.6" y="127.7">A8</text>
<text x="335.5" y="129.1">P2</text>
<text x="178.5" y="147.8">X2</text>
<text x="203.6" y="147.8">X2</text>
<text x="178.2" y="151.7">B8</text>
<text x="203.6" y="151.7">B8</text>
<text x="178.2" y="164.4">A7</text>
<text x="203.6" y="164.4">A7</text>
<text x="394.1" y="283.6">Cont</text>
</g>
<g font-size="4.4">
<text x="204.6" y="70.9">A10</text>
<text x="89.3" y="97.7">ao 1</text>
<text x="159.5" y="107.6">OV</text>
<text x="330.6" y="102.7">+</text>
<text x="88.9" y="114.3">ao 2</text>
<text x="159.5" y="124.2">OV</text>
<text x="330.6" y="136.9">+</text>
</g>
<g font-size="2.6">
<text x="242.7" y="83.6">.</text>
<text x="341.8" y="102">-</text>
<text x="341.8" y="136.2">-</text>
<text x="122.1" y="283.6">-</text>
</g>
</svg>
